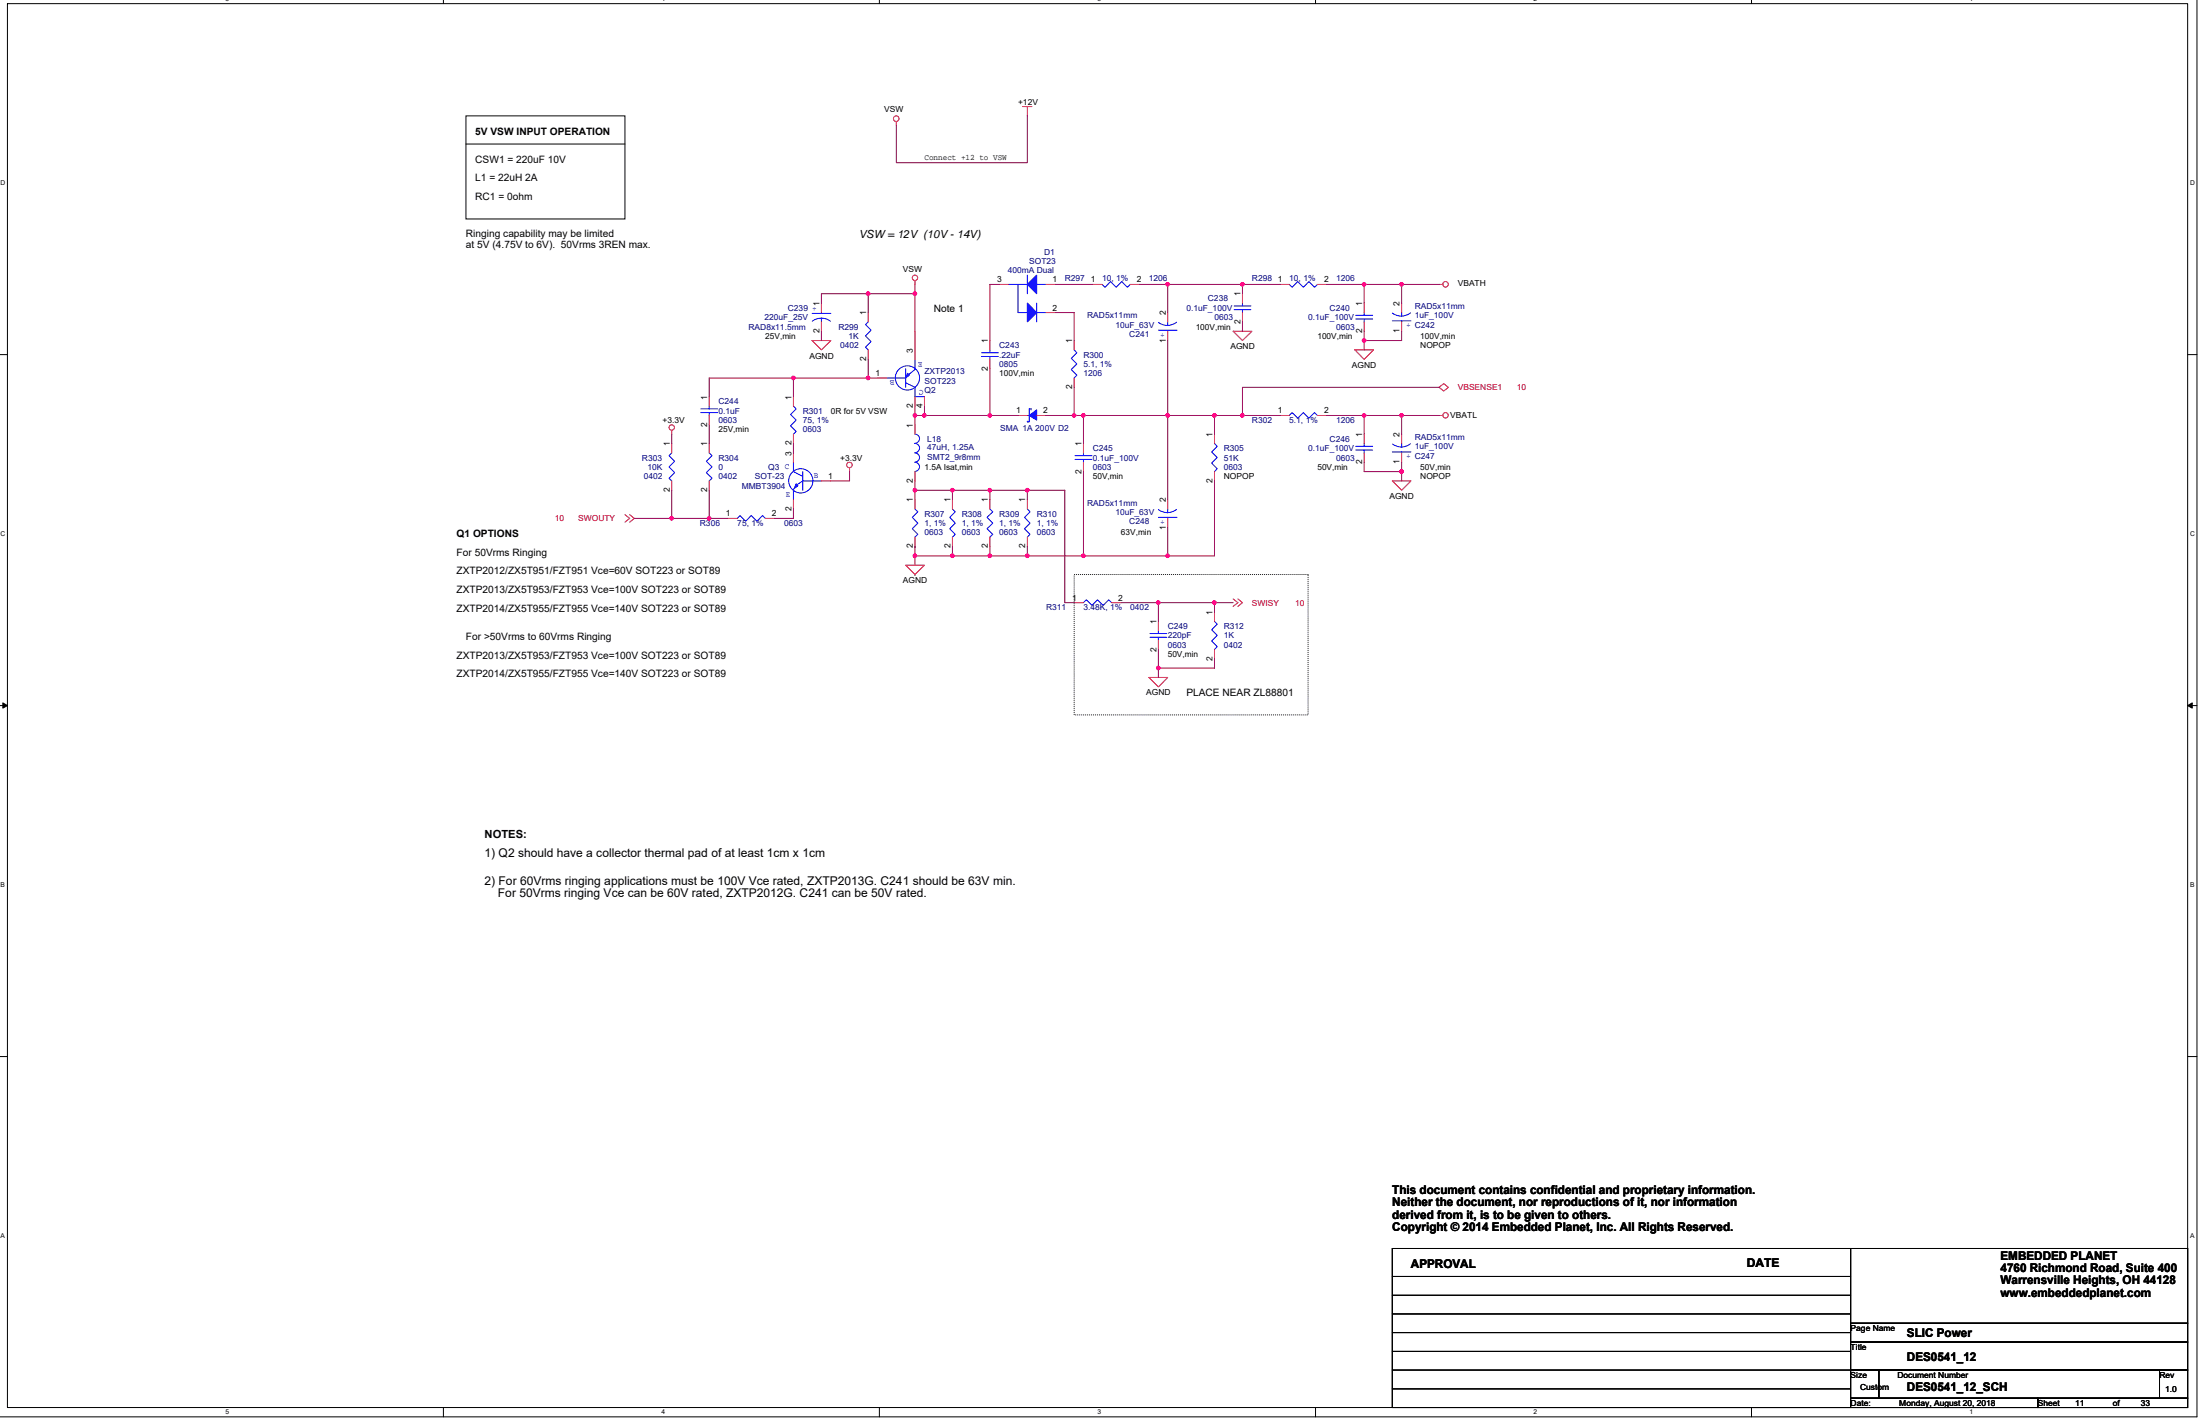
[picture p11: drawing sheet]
<svg xmlns="http://www.w3.org/2000/svg" width="275mm" height="177mm" viewBox="0 0 275 177" stroke-linecap="round" stroke-linejoin="round" font-family="sans-serif">
<path d="M274.3 -.1v177h-274.4M.9 .5h272.3v175.2h-272.3z" fill="none" stroke="#000" stroke-width=".12"/>
<g fill="#fff">
<path d="M28.1 -.1h.5v.4h-.5z"/>
<path d="M28.1 175.8h.5v1h-.5z"/>
</g>
<path d="M55.4 -.1v.6M55.4 175.7v1.2" fill="none" stroke="#000" stroke-width=".12"/>
<g fill="#fff">
<path d="M82.6 -.1h.5v.4h-.5z"/>
<path d="M82.6 175.8h.5v1h-.5z"/>
</g>
<path d="M109.8 -.1v.6M109.8 175.7v1.2" fill="none" stroke="#000" stroke-width=".12"/>
<g fill="#fff">
<path d="M137 -.1h.5v.4h-.5z"/>
<path d="M137 175.8h.5v1h-.5z"/>
</g>
<path d="M164.3 -.1v.6M164.3 175.7v1.2" fill="none" stroke="#000" stroke-width=".12"/>
<g fill="#fff">
<path d="M191.5 -.1h.5v.4h-.5z"/>
<path d="M191.5 175.8h.5v1h-.5z"/>
</g>
<path d="M218.7 -.1v.6M218.7 175.7v1.2" fill="none" stroke="#000" stroke-width=".12"/>
<g fill="#fff">
<path d="M245.9 -.1h.5v.4h-.5z"/>
<path d="M245.9 175.8h.5v1h-.5z"/>
<path d="M.1 22.4h.6v.9h-.6z"/>
<path d="M273.5 22.4h.6v.9h-.6z"/>
<path d="M.1 66.2h.6v.9h-.6z"/>
<path d="M273.5 66.2h.6v.9h-.6z"/>
</g>
<path d="M-.1 44.3h1M273.2 44.3h1.1" fill="none" stroke="#000" stroke-width=".12"/>
<g fill="#fff">
<path d="M.1 110h.5v.9h-.5z"/>
<path d="M273.5 110h.5v.9h-.5z"/>
</g>
<path d="M-.1 88.1h1M273.2 88.1h1.1" fill="none" stroke="#000" stroke-width=".12"/>
<path d="M.4 87.7l.5 .4-.5 .3zM273.2 88.1l.5-.4v.7z" fill="#000" stroke="#000" stroke-width=".12"/>
<g fill="#fff">
<path d="M.1 153.8h.5v.9h-.5z"/>
<path d="M273.5 153.8h.5v.9h-.5z"/>
</g>
<g fill="none" stroke="#000" stroke-width=".12">
<path d="M58.2 14.5h19.8v12.8h-19.8zM58.2 18h19.8M114.3 68.2h.1M114.3 71.7h.1M134.1 71.7h29.2v17.5h-29.2zM-.1 131.9h1M273.2 131.9h1.1M173.9 159.4h57.2M231.1 155.9h42.1v9.3h-42.1zM231.1 155.9h-57.2v19.8h57.2M173.9 173.4h57.2M173.9 171h57.2"/>
<path d="M173.9 168.7h57.2M173.9 166.4h57.2M173.9 164h57.2M173.9 161.7h57.2M231.1 165.2h42.1v2.3h-42.1zM231.1 167.5h42.1v3.5h-42.1zM231.1 171h3.5v3.6h-3.5zM231.1 174.6h23.4v1.1h-23.4zM234.6 171h35.1v3.6h-35.1zM254.5 174.6h18.7v1.1h-18.7zM269.7 171h3.5v3.6h-3.5z"/>
</g>
<g fill="none" stroke="#f00" stroke-width=".12">
<path d="M111.9 15.2v.5M127.7 13.3h1.2M128.3 13.3v1.2M102.6 37.8v1.2M108.4 39v1.2M114.3 35v.5M124.8 35.5h1.1M130.6 35.5h1.2M130.6 39h1.2M136.5 35.5h1.1M141.1 35.5h1.2M145.8 39v1.2"/>
<path d="M155.1 36.7v1.1M155.1 39v1.2M159.8 35.5h1.2M164.5 35.5h1.2M170.3 37.8v1.2M175 37.8v1.2M179.7 35.5h.5M83.9 53.7v.5M83.9 55.4v1.1M88.6 55.4v1.1M88.6 49.5v1.2M88.6 51.9v1.1"/>
<path d="M99.1 56.5v1.2M99.1 49.5v1.2M99.1 54.2v1.2M101.4 42.5h2.4l-1.2 1.2zM102.6 40.2v1.1M106.1 58.4v.5M108.4 43.7v1.2M109.6 47.2h1.2M114.3 53v1.2M114.3 58.9v1.1M114.3 41.3v3.6M114.3 49.5v1.2"/>
<path d="M115.4 49.5v1.2M123.6 42.5v1.2M123.6 44.9v1.1M127.1 51.9h1.2M129.5 51.9h1.1M134.1 42.5v1.2M134.1 47.2v1.2M135.3 55.4v1.1M135.3 57.7v1.2M145.8 41.3v1.2M151.7 54.2v1.2M151.7 58.9v1.1"/>
<path d="M154 41.3h2.3l-1.2 1.2zM159.8 51.9h1.2M164.5 51.9h1.2M169.2 43.7h2.3l-1.2 1.2zM170.3 40.2v1.1M170.3 54.2v1.2M170.3 56.5v1.2M175 56.5v1.2M175 54.2v1.2M175 40.2v1.1M179.7 48.4l.6-.5 .6 .5-.6 .4zM179.7 51.9h.5"/>
<path d="M78 64.3l.6 .4-.6 .5M78.6 64.3l.6 .4-.6 .5M83.9 60v1.2M88.6 60v1.2M90.9 64.7h1.2M95.6 64.7h1.1M99.1 62.4v1.2M102.6 60h1.2M113.1 70.6h2.3l-1.1 1.1zM114.3 62.4v1.2M114.3 67v1.2M118.9 62.4v1.2"/>
<path d="M118.9 67v1.2M123.6 62.4v1.2M123.6 67v1.2M128.3 62.4v1.2M128.3 67v1.2M134.1 75.2h1.2M138.8 75.2h1.2M144.6 77.6v1.1M144.6 79.9v1.2M145.8 64.7v1.2M145.8 62.4v1.2M151.7 76.4v1.2"/>
<path d="M154 74.8l.6 .4-.6 .5M154.6 74.8l.5 .4-.5 .5M173.9 60h2.3l-1.2 1.2zM143.5 84.6h2.3l-1.2 1.2zM151.7 81.1v1.1"/>
<circle cx="111.9" cy="14.8" r=".35"/>
<circle cx="114.3" cy="34.7" r=".34"/>
<circle cx="180.5" cy="35.5" r=".34"/>
<circle cx="83.9" cy="53.4" r=".34"/>
<circle cx="106.1" cy="58" r=".35"/>
<circle cx="180.5" cy="51.8" r=".34"/>
</g>
<g fill="none" stroke="#00f" stroke-width=".12">
<path d="M101.4 39.1h2.4M102.6 39.7v.5M102.6 39v.1M125.9 35.5h1.2M127.1 35.5h1.2M127.1 35.5v3.5h1.2M128.3 34.3v2.4M129.5 35.5h1.1M129.5 39h1.1M129.5 37.8v2.4M137.6 35.5l.4 .4 .7-.8 .7 .8 .7-.8 .7 .8 .3-.4M154.1 38.7h2.1"/>
<path d="M154.1 38.2h2.1M155.1 38.7v.3M155.1 37.8v.4M161 35.5l.4 .4 .6-.8 .7 .8 .7-.8 .7 .8 .4-.4M169.3 39.8h2.1M169.3 39.4h2.1M170.3 39.8v.4M170.3 39v.4M175 39v.5M176.1 39.1l-.5 .3-.6 .1a1.95 1.95 0 0 1-1.1-.4M83.9 56.5l-.4 .4 .7 .7-.7 .7 .7 .7-.7 .7 .4 .3M87.5 51.5h2.1"/>
<path d="M87.5 51h2.1M88.6 56.5l.3 .4-.7 .7 .7 .7-.7 .7 .7 .7-.3 .3M88.6 51.5v.4M88.6 50.7v.3M99.1 50.7l.3 .3-.7 .7 .7 .7-.7 .8 .7 .7-.3 .3M99.1 57.7v1.2l1.1 .6M100.2 58.9v2.3M101.4 40.1a1.8 1.8 0 0 1 1.1-.4h.1a1.8 1.8 0 0 1 1.1 .4M108.4 40.2l-.3 .3 .7 .7-.7 .7 .7 .7-.7 .7 .3 .4M110.8 47.2h2.3M113.1 47.8l1.2 .6v1.1h1.1M113.1 46v2.4"/>
<path d="M114.2 54.2a.58 .58 0 0 1 .6 .6 .58 .58 0 0 1-.6 .6 .59 .59 0 0 1 .6 .6 .59 .59 0 0 1-.6 .5 .57 .57 0 0 1 .6 .6 .57 .57 0 0 1-.6 .6M114.2 57.7a.57 .57 0 0 1 .6 .6 .57 .57 0 0 1-.6 .6M114.3 44.9v1.2l-1.2 1M122.6 44.5h2.1M122.6 44h2.1M123.6 44.5v.4M123.6 43.7v.3M128.3 51.9h.2M128.8 51.2v-.2h-.3v1.7h-.2v-.1M134.1 43.7l.4 .3-.7 .7 .7 .7-.7 .7 .7 .7-.4 .4M134.2 57.4h2.2M134.2 56.9h2.2"/>
<path d="M135.3 57.4v.3M135.3 56.5v.4M144.6 41.2h2.4M145.8 40.2v.5M145.8 41.2v.1M146.9 40.2l-.5 .3-.6 .1a1.95 1.95 0 0 1-1.2-.4M151.7 55.4l.3 .3-.7 .7 .7 .7-.7 .7 .7 .7-.3 .4M161 51.9l.4-.4 .6 .7 .7-.7 .7 .7 .7-.7 .4 .4M169.3 56.2h2.1M169.3 55.7h2.1M170.3 56.2v.3M170.3 55.4v.3"/>
<path d="M173.9 56.4h2.3M173.9 40.1h2.3M175 55.4v.4M175 56.4v.1M175 40.1v.1M176.1 55.4l-.5 .3-.6 .1a1.89 1.89 0 0 1-1.1-.4M92.1 64.7l.3-.3 .7 .7 .7-.7 .7 .7 .7-.7 .4 .3M99.2 61l-.1 .1v1.3M102.6 60h-2.4l-.7 .5M114.3 63.6l.3 .3-.7 .7 .7 .7-.7 .7 .7 .7-.3 .3M118.9 63.6l.4 .3-.7 .7 .7 .7-.7 .7 .7 .7-.4 .3M123.6 63.6l.4 .3-.7 .7 .7 .7-.7 .7 .7 .7-.4 .3"/>
<path d="M128.3 63.6l.3 .3-.7 .7 .7 .7-.7 .7 .7 .7-.3 .3M135.3 75.2l.4-.3 .7 .7 .7-.7 .6 .7 .7-.7 .4 .3M143.6 79.6h2.1M143.6 79.1h2.1M144.6 64.6h2.4M144.6 79.6v.3M144.6 78.7v.4M145.8 63.6v.4M145.8 64.6v.1M146.9 63.6l-.5 .3-.6 .1a1.95 1.95 0 0 1-1.2-.4M151.7 77.6l.3 .3-.7 .7 .7 .7-.7 .7 .7 .7-.3 .4"/>
<circle cx="113.3" cy="47.2" r="1.51"/>
<circle cx="100" cy="60" r="1.51"/>
</g>
<g fill="#00f" stroke="#00f" stroke-width=".12">
<path d="M99.4 60.4l.2 .2-.4 .4z" fill-rule="evenodd"/>
<path d="M128.5 51.9l1-.7v1.2z" fill-rule="evenodd"/>
<path d="M128.3 35.5l1.2-1.2v2.4z" fill-rule="evenodd"/>
<path d="M128.3 37.8l1.2 1.2-1.2 1.2z" fill-rule="evenodd"/>
<path d="M113.3 46.6l.3 .2-.5 .4z" fill-rule="evenodd"/>
</g>
<g fill="none" stroke="#800040" stroke-width=".12">
<path d="M128.3 14.5v5.8h-16.4v-4.6M108.4 36.7v2.3M108.4 36.7h-5.8v1.1M108.4 36.7h5.9M114.3 36.7v4.6M114.3 35.5v1.2M124.8 35.5h-1.2v7M131.8 39h2.3v3.5M131.8 35.5h4.7M142.3 35.5h3.5M145.8 35.5h9.3M145.8 35.5v3.5"/>
<path d="M155.1 35.5v1.2M155.1 35.5h4.7M165.7 35.5h4.6M170.3 35.5h4.7v2.3M170.3 35.5v2.3M175 35.5h4.7M83.9 54.2v1.2M88.6 53v2.4M99.1 47.2h9.3M99.1 55.4v1.1M99.1 47.2v2.3M99.1 47.2h-10.5v2.3"/>
<path d="M102.6 41.3v1.2M106.1 58.9v1.1h-2.3M108.4 44.9v2.3M108.4 47.2h1.2M114.3 51.9h1.1M114.3 50.7v1.2M114.3 51.9v1.1M115.4 50.7v1.2M115.4 51.9h8.2M123.6 51.9h3.5M123.6 46v5.9M130.6 51.9h3.5"/>
<path d="M134.1 48.4v3.5h1.2v3.5M135.3 58.9v10.5M135.3 51.9h10.5M145.8 51.9v10.5M145.8 42.5v9.4M145.8 51.9h5.9v2.3M151.7 51.9h3.4M155.1 40.2v1.1M155.1 51.9h4.7M165.7 51.9h4.6M170.3 57.7v1.2h4.7M170.3 51.9v2.3"/>
<path d="M170.3 51.9h4.7M170.3 41.3v1.2M170.3 42.5v1.2M175 41.3v1.2h-4.7M175 51.9v2.3M175 57.7v1.2M175 51.9h4.7M175 58.9v1.1M179.7 48.4h-24.6v3.5M79.2 64.7h4.7M83.9 64.7h4.7M83.9 61.2v3.5"/>
<path d="M88.6 64.7h2.3M88.6 61.2v3.5M99.1 63.6v1.1h-2.4M114.3 69.4h4.6M114.3 69.4v1.2M114.3 68.2v1.2M114.3 60v1.2M114.3 61.2v1.2M114.3 61.2h4.6M118.9 68.2v1.2M118.9 69.4h4.7M123.6 61.2h-4.7v1.2"/>
<path d="M123.6 68.2v1.2M123.6 69.4h4.7M128.3 61.2h-4.7v1.2M128.3 68.2v1.2M128.3 61.2h4.7v14h1.1M128.3 61.2v1.2M128.3 69.4h7M135.3 69.4h10.5M140 75.2h4.6v2.4M144.6 75.2h7.1M145.8 65.9v3.5M151.7 75.2v1.2"/>
<path d="M151.7 60v9.4h-5.9M151.7 75.2h2.3M144.6 81.1v2.3h7.1v-1.2M144.6 83.4v1.2"/>
</g>
<g fill="#f0f" stroke="#f0f" stroke-width=".12">
<circle cx="145.8" cy="35.5" r=".22"/>
<circle cx="145.8" cy="51.9" r=".22"/>
<circle cx="135.3" cy="51.9" r=".22"/>
<circle cx="88.5" cy="64.7" r=".22"/>
<circle cx="83.9" cy="64.7" r=".22"/>
<circle cx="175" cy="35.5" r=".22"/>
<circle cx="170.3" cy="35.5" r=".22"/>
<circle cx="170.3" cy="42.5" r=".22"/>
<circle cx="155.1" cy="51.9" r=".22"/>
<circle cx="134.1" cy="51.9" r=".22"/>
<circle cx="123.6" cy="51.9" r=".22"/>
<circle cx="115.4" cy="51.9" r=".22"/>
<circle cx="175" cy="51.9" r=".22"/>
<circle cx="170.3" cy="51.9" r=".22"/>
<circle cx="175" cy="58.9" r=".22"/>
<circle cx="114.2" cy="36.7" r=".22"/>
<circle cx="155.1" cy="35.5" r=".22"/>
<circle cx="144.6" cy="75.2" r=".22"/>
<circle cx="151.6" cy="75.2" r=".22"/>
<circle cx="128.3" cy="69.4" r=".22"/>
<circle cx="123.6" cy="69.4" r=".22"/>
<circle cx="118.9" cy="69.4" r=".22"/>
<circle cx="114.2" cy="69.4" r=".22"/>
<circle cx="128.3" cy="61.2" r=".22"/>
<circle cx="118.9" cy="61.2" r=".22"/>
<circle cx="123.6" cy="61.2" r=".22"/>
<circle cx="144.6" cy="83.4" r=".22"/>
<circle cx="151.6" cy="51.9" r=".22"/>
<circle cx="108.4" cy="36.7" r=".22"/>
<circle cx="145.8" cy="69.4" r=".22"/>
<circle cx="135.3" cy="69.4" r=".22"/>
<circle cx="114.2" cy="51.9" r=".22"/>
<circle cx="114.2" cy="61.2" r=".22"/>
<circle cx="108.4" cy="47.2" r=".22"/>
<circle cx="99.1" cy="47.2" r=".22"/>
</g>
<g font-size="1.5">
<text x="60.5" y="107">1) Q2 should have a collector thermal pad of at least 1cm x 1cm</text>
<text x="60.5" y="110.5">2) For 60Vrms ringing applications must be 100V Vce rated, ZXTP2013G. C241 should be 63V min.</text>
<text x="62.2" y="112">For 50Vrms ringing Vce can be 60V rated, ZXTP2012G. C241 can be 50V rated.</text>
<text x="173.9" y="149">This document contains confidential and proprietary information.</text>
<text x="173.9" y="150.6">Neither the document, nor reproductions of it, nor information</text>
<text x="173.9" y="152.1">derived from it, is to be given to others.</text>
<text x="173.9" y="153.7">Copyright © 2014 Embedded Planet, Inc. All Rights Reserved.</text>
<text x="176.2" y="158.3">APPROVAL</text>
<text x="218.1" y="158.2">DATE</text>
<text x="249.8" y="157.2">EMBEDDED PLANET</text>
<text x="249.8" y="158.8">4760 Richmond Road, Suite 400</text>
<text x="249.8" y="160.3">Warrensville Heights, OH 44128</text>
<text x="249.8" y="161.9">www.embeddedplanet.com</text>
<text x="238.1" y="166.9">SLIC Power</text>
<text x="238.1" y="173.7">DES0541_12_SCH</text>
<text x="238.1" y="169.9">DES0541_12</text>
</g>
<g font-size="1.4">
<text x="107.2" y="29.8">VSW = 12V (10V - 14V)</text>
<text x="60.5" y="104.6">NOTES:</text>
</g>
<g font-size="1.3">
<text x="59.3" y="16.8">5V VSW INPUT OPERATION</text>
<text x="59.3" y="22.6">L1 = 22uH 2A</text>
<text x="59.3" y="20.3">CSW1 = 220uF 10V</text>
<text x="58.2" y="29.6">Ringing capability may be limited</text>
<text x="59.3" y="25">RC1 = 0ohm</text>
<text x="58.2" y="31">at 5V (4.75V to 6V). 50Vrms 3REN max.</text>
<text x="116.6" y="39">Note 1</text>
<text x="57" y="67.1">Q1 OPTIONS</text>
<text x="57" y="69.4">For 50Vrms Ringing</text>
<text x="57" y="71.7">ZXTP2012/ZX5T951/FZT951 Vce=60V SOT223 or SOT89</text>
<text x="57" y="74">ZXTP2013/ZX5T953/FZT953 Vce=100V SOT223 or SOT89</text>
<text x="57" y="76.4">ZXTP2014/ZX5T955/FZT955 Vce=140V SOT223 or SOT89</text>
<text x="57" y="82.2">ZXTP2013/ZX5T953/FZT953 Vce=100V SOT223 or SOT89</text>
<text x="58.2" y="79.9">For &gt;50Vrms to 60Vrms Ringing</text>
<text x="57" y="84.6">ZXTP2014/ZX5T955/FZT955 Vce=140V SOT223 or SOT89</text>
<text x="148.1" y="86.9">PLACE NEAR ZL88801</text>
</g>
<g font-size="1.1">
<text x="124.5" y="35.3">3</text>
<text x="131.4" y="35.3">1</text>
<text x="136.2" y="35.3">1</text>
<text x="142" y="35.3">2</text>
<text x="159.6" y="35.3">1</text>
<text x="165.3" y="35.3">2</text>
<text x="102.3" y="41.6" transform="rotate(-90 102.3 41.6)">2</text>
<text x="102.3" y="38.2" transform="rotate(-90 102.3 38.2)">1</text>
<text x="108.2" y="39.4" transform="rotate(-90 108.2 39.4)">1</text>
<text x="131.4" y="38.8">2</text>
<text x="145.6" y="39.4" transform="rotate(-90 145.6 39.4)">2</text>
<text x="154.9" y="40.4" transform="rotate(-90 154.9 40.4)">2</text>
<text x="154.9" y="37" transform="rotate(-90 154.9 37)">1</text>
<text x="170.1" y="41.6" transform="rotate(-90 170.1 41.6)">2</text>
<text x="170.1" y="38.2" transform="rotate(-90 170.1 38.2)">1</text>
<text x="174.8" y="41.6" transform="rotate(-90 174.8 41.6)">1</text>
<text x="174.8" y="38.2" transform="rotate(-90 174.8 38.2)">2</text>
<text x="108.2" y="45.1" transform="rotate(-90 108.2 45.1)">2</text>
<text x="109.3" y="46.9">1</text>
<text x="114" y="44" transform="rotate(-90 114 44)">3</text>
<text x="123.4" y="46.3" transform="rotate(-90 123.4 46.3)">2</text>
<text x="123.4" y="42.9" transform="rotate(-90 123.4 42.9)">1</text>
<text x="133.9" y="42.9" transform="rotate(-90 133.9 42.9)">1</text>
<text x="145.6" y="42.8" transform="rotate(-90 145.6 42.8)">1</text>
<text x="88.3" y="53.3" transform="rotate(-90 88.3 53.3)">2</text>
<text x="88.3" y="49.9" transform="rotate(-90 88.3 49.9)">1</text>
<text x="98.8" y="49.9" transform="rotate(-90 98.8 49.9)">1</text>
<text x="114" y="53.4" transform="rotate(-90 114 53.4)">1</text>
<text x="114" y="50.9" transform="rotate(-90 114 50.9)">2</text>
<text x="115.2" y="50.9" transform="rotate(-90 115.2 50.9)">4</text>
<text x="126.9" y="51.6">1</text>
<text x="130.3" y="51.6">2</text>
<text x="133.9" y="48.6" transform="rotate(-90 133.9 48.6)">2</text>
<text x="159.6" y="51.6">1</text>
<text x="165.3" y="51.6">2</text>
<text x="83.6" y="55.7" transform="rotate(-90 83.6 55.7)">1</text>
<text x="88.3" y="55.7" transform="rotate(-90 88.3 55.7)">1</text>
<text x="98.8" y="56.9" transform="rotate(-90 98.8 56.9)">3</text>
<text x="98.8" y="55.6" transform="rotate(-90 98.8 55.6)">2</text>
<text x="103.4" y="59.8">1</text>
<text x="135" y="59.1" transform="rotate(-90 135 59.1)">2</text>
<text x="135" y="55.7" transform="rotate(-90 135 55.7)">1</text>
<text x="151.4" y="54.5" transform="rotate(-90 151.4 54.5)">1</text>
<text x="170.1" y="58" transform="rotate(-90 170.1 58)">2</text>
<text x="170.1" y="54.5" transform="rotate(-90 170.1 54.5)">1</text>
<text x="174.8" y="58" transform="rotate(-90 174.8 58)">1</text>
<text x="174.8" y="54.5" transform="rotate(-90 174.8 54.5)">2</text>
<text x="83.6" y="61.5" transform="rotate(-90 83.6 61.5)">2</text>
<text x="88.3" y="61.5" transform="rotate(-90 88.3 61.5)">2</text>
<text x="90.7" y="64.5">1</text>
<text x="96.4" y="64.5">2</text>
<text x="98.8" y="63.8" transform="rotate(-90 98.8 63.8)">2</text>
<text x="114" y="62.7" transform="rotate(-90 114 62.7)">1</text>
<text x="114" y="60.3" transform="rotate(-90 114 60.3)">2</text>
<text x="118.7" y="62.7" transform="rotate(-90 118.7 62.7)">1</text>
<text x="123.4" y="62.7" transform="rotate(-90 123.4 62.7)">1</text>
<text x="128" y="62.7" transform="rotate(-90 128 62.7)">1</text>
<text x="145.6" y="62.7" transform="rotate(-90 145.6 62.7)">2</text>
<text x="151.4" y="60.3" transform="rotate(-90 151.4 60.3)">2</text>
<text x="114" y="68.5" transform="rotate(-90 114 68.5)">2</text>
<text x="118.7" y="68.5" transform="rotate(-90 118.7 68.5)">2</text>
<text x="123.4" y="68.5" transform="rotate(-90 123.4 68.5)">2</text>
<text x="128" y="68.5" transform="rotate(-90 128 68.5)">2</text>
<text x="145.6" y="66.1" transform="rotate(-90 145.6 66.1)">1</text>
<text x="133.9" y="75">1</text>
<text x="139.6" y="75">2</text>
<text x="144.4" y="77.9" transform="rotate(-90 144.4 77.9)">1</text>
<text x="151.4" y="76.7" transform="rotate(-90 151.4 76.7)">1</text>
<text x="144.4" y="81.3" transform="rotate(-90 144.4 81.3)">2</text>
<text x="151.4" y="82.5" transform="rotate(-90 151.4 82.5)">2</text>
</g>
<g font-size="1">
<text x="110.4" y="14">VSW</text>
<text x="127.1" y="13.1">+12V</text>
<text x="115.4" y="20">Connect +12 to VSW</text>
<text x="112.8" y="33.9">VSW</text>
<text x="182" y="35.8">VBATH</text>
<text x="149.3" y="41.1">100V,min</text>
<text x="95.6" y="42.3">25V,min</text>
<text x="101.1" y="44.8">AGND</text>
<text x="124.8" y="47">100V,min</text>
<text x="153.6" y="43.6">AGND</text>
<text x="164.5" y="42.3">100V,min</text>
<text x="168.8" y="45.9">AGND</text>
<text x="177.4" y="43.5">NOPOP</text>
<text x="177.4" y="42.3">100V,min</text>
<text x="82.7" y="52.8">+3.3V</text>
<text x="89.7" y="54">25V,min</text>
<text x="103.8" y="51.7">0R for 5V VSW</text>
<text x="181.1" y="52.1">VBATL</text>
<text x="104.9" y="57.5">+3.3V</text>
<text x="115.4" y="58.7">1.5A Isat,min</text>
<text x="136.5" y="59.8">50V,min</text>
<text x="152.8" y="59.8">NOPOP</text>
<text x="164.5" y="58.7">50V,min</text>
<text x="177.4" y="58.7">50V,min</text>
<text x="177.4" y="59.8">NOPOP</text>
<text x="173.5" y="62.3">AGND</text>
<text x="140" y="66.8">63V,min</text>
<text x="112.8" y="72.8">AGND</text>
<text x="145.8" y="82">50V,min</text>
<text x="143.1" y="86.8">AGND</text>
<text x="231.1" y="166.1">Page Name</text>
<text x="231.1" y="168.5">Title</text>
<text x="231.1" y="172">Size</text>
<text x="232.3" y="173.5">Custom</text>
<text x="236.9" y="172">Document Number</text>
<text x="269.7" y="172">Rev</text>
<text x="270.4" y="173.7">1.0</text>
<text x="231.1" y="175.5">Date:</text>
<text x="237.2" y="175.5">Monday, August 20, 2018</text>
<text x="254.5" y="175.5">Sheet</text>
<text x="259.1" y="175.5">11</text>
<text x="263.8" y="175.5">of</text>
<text x="267.3" y="175.5">33</text>
</g>
<g font-size="1" fill="#000080">
<text x="125.8" y="34.1">400mA Dual</text>
<text x="128.5" y="32.9">SOT23</text>
<text x="130.4" y="31.8">D1</text>
<text x="133" y="35.1">R297</text>
<text x="137.6" y="35.1">10, 1%</text>
<text x="143.5" y="35.1">1206</text>
<text x="156.3" y="35.1">R298</text>
<text x="161" y="35.1">10, 1%</text>
<text x="166.8" y="35.1">1206</text>
<text x="93.5" y="41.1">RAD8x11.5mm</text>
<text x="95.5" y="40">220uF_25V</text>
<text x="98.4" y="38.8">C239 +</text>
<text x="104.7" y="41.1">R299</text>
<text x="135.8" y="39.7">RAD5x11mm</text>
<text x="139.3" y="40.9">10uF_63V</text>
<text x="148.1" y="38.8">0.1uF_100V</text>
<text x="150.8" y="37.6">C238</text>
<text x="151.7" y="40">0603</text>
<text x="163.3" y="40">0.1uF_100V</text>
<text x="166" y="38.8">C240</text>
<text x="166.8" y="41.1">0603</text>
<text x="176.7" y="40.9">C242</text>
<text x="176.7" y="39.7">1uF_100V</text>
<text x="176.7" y="38.6">RAD5x11mm</text>
<text x="104.9" y="43.5">0402</text>
<text x="106" y="42.3">1K</text>
<text x="115.4" y="46.7">ZXTP2013</text>
<text x="115.4" y="47.9">SOT223</text>
<text x="124.8" y="43.5">C243</text>
<text x="124.8" y="44.6">.22uF</text>
<text x="124.8" y="45.8">0805</text>
<text x="135.3" y="44.6">R300</text>
<text x="135.3" y="45.8">5.1, 1%</text>
<text x="135.3" y="47">1206</text>
<text x="141" y="42.1">C241</text>
<text x="89.7" y="50.5">C244</text>
<text x="89.7" y="51.7">0.1uF</text>
<text x="89.7" y="52.8">0603</text>
<text x="100.2" y="51.7">R301</text>
<text x="100.2" y="52.8">75, 1%</text>
<text x="100.2" y="54">0603</text>
<text x="115.4" y="49.1">Q2</text>
<text x="124.9" y="53.8">SMA 1A 200V D2</text>
<text x="156.3" y="52.8">R302</text>
<text x="161" y="52.8">5.1, 1%</text>
<text x="166.8" y="52.8">1206</text>
<text x="80.2" y="57.5">R303</text>
<text x="80.4" y="59.8">0402</text>
<text x="80.9" y="58.7">10K</text>
<text x="89.7" y="57.5">R304</text>
<text x="89.7" y="58.7">0</text>
<text x="89.7" y="59.8">0402</text>
<text x="94.3" y="59.8">SOT-23</text>
<text x="95.9" y="58.7">Q3 C</text>
<text x="115.8" y="55.2">L18</text>
<text x="115.8" y="56.2">47uH, 1.25A</text>
<text x="115.8" y="57.4">SMT2_9r8mm</text>
<text x="136.5" y="56.3">C245</text>
<text x="136.5" y="57.5">0.1uF_100V</text>
<text x="136.5" y="58.7">0603</text>
<text x="152.8" y="56.3">R305</text>
<text x="152.8" y="57.5">51K</text>
<text x="152.8" y="58.7">0603</text>
<text x="163.3" y="56.3">0.1uF_100V</text>
<text x="166" y="55.2">C246</text>
<text x="166.8" y="57.5">0603</text>
<text x="176.7" y="57.3">C247</text>
<text x="176.7" y="56.1">1uF_100V</text>
<text x="176.7" y="54.9">RAD5x11mm</text>
<text x="87.4" y="65.7">R306</text>
<text x="92.1" y="65.7">75, 1%</text>
<text x="92.6" y="61">MMBT3904</text>
<text x="97.9" y="65.7">0603</text>
<text x="115.4" y="64.5">R307</text>
<text x="115.4" y="65.7">1, 1%</text>
<text x="120.1" y="64.5">R308</text>
<text x="120.1" y="65.7">1, 1%</text>
<text x="124.8" y="64.5">R309</text>
<text x="124.8" y="65.7">1, 1%</text>
<text x="129.5" y="64.5">R310</text>
<text x="129.5" y="65.7">1, 1%</text>
<text x="135.8" y="63.1">RAD5x11mm</text>
<text x="139.3" y="64.3">10uF_63V</text>
<text x="141" y="65.4">C248</text>
<text x="115.4" y="66.8">0603</text>
<text x="120.1" y="66.8">0603</text>
<text x="124.8" y="66.8">0603</text>
<text x="129.5" y="66.8">0603</text>
<text x="130.6" y="76.2">R311</text>
<text x="135.3" y="76.2">3.48K, 1%</text>
<text x="141.1" y="76.2">0402</text>
<text x="145.8" y="78.5">C249</text>
<text x="145.8" y="79.7">220pF</text>
<text x="145.8" y="80.9">0603</text>
<text x="152.8" y="78.5">R312</text>
<text x="152.8" y="79.7">1K</text>
<text x="152.8" y="80.9">0402</text>
</g>
<g font-size="1" fill="#00f">
<text x="145.5" y="41.5" transform="rotate(180 145.5 41.5)">+</text>
<text x="176.2" y="40.4" transform="rotate(180 176.2 40.4)">+</text>
<text x="111.7" y="47.5" transform="rotate(180 111.7 47.5)">B</text>
<text x="115.2" y="45.2" transform="rotate(180 115.2 45.2)">E</text>
<text x="115.3" y="48.7" transform="rotate(180 115.3 48.7)">C</text>
<text x="101.6" y="59.7">B</text>
<text x="176.2" y="56.7" transform="rotate(180 176.2 56.7)">+</text>
<text x="98.1" y="62">E</text>
<text x="145.5" y="64.9" transform="rotate(180 145.5 64.9)">+</text>
</g>
<g font-size="1" fill="#f00">
<text x="182" y="48.7">VBSENSE1</text>
<text x="189.4" y="48.7">10</text>
<text x="69.3" y="65.1">10</text>
<text x="72.2" y="65.1">SWOUTY</text>
<text x="156.3" y="75.6">SWISY</text>
<text x="161.7" y="75.6">10</text>
</g>
<g font-size=".8">
<text x="28.1" y=".2">5</text>
<text x="82.6" y=".2">4</text>
<text x="137" y=".2">3</text>
<text x="191.5" y=".2">2</text>
<text x="245.9" y=".2">1</text>
<text x=".1" y="23.1">D</text>
<text x="273.5" y="23.1">D</text>
<text x=".1" y="66.9">C</text>
<text x="273.5" y="66.9">C</text>
<text x=".1" y="110.7">B</text>
<text x="273.5" y="110.7">B</text>
<text x=".1" y="154.5">A</text>
<text x="273.5" y="154.5">A</text>
<text x="28.1" y="176.6">5</text>
<text x="82.6" y="176.6">4</text>
<text x="137" y="176.6">3</text>
<text x="191.5" y="176.6">2</text>
<text x="245.9" y="176.6">1</text>
</g>
</svg>
